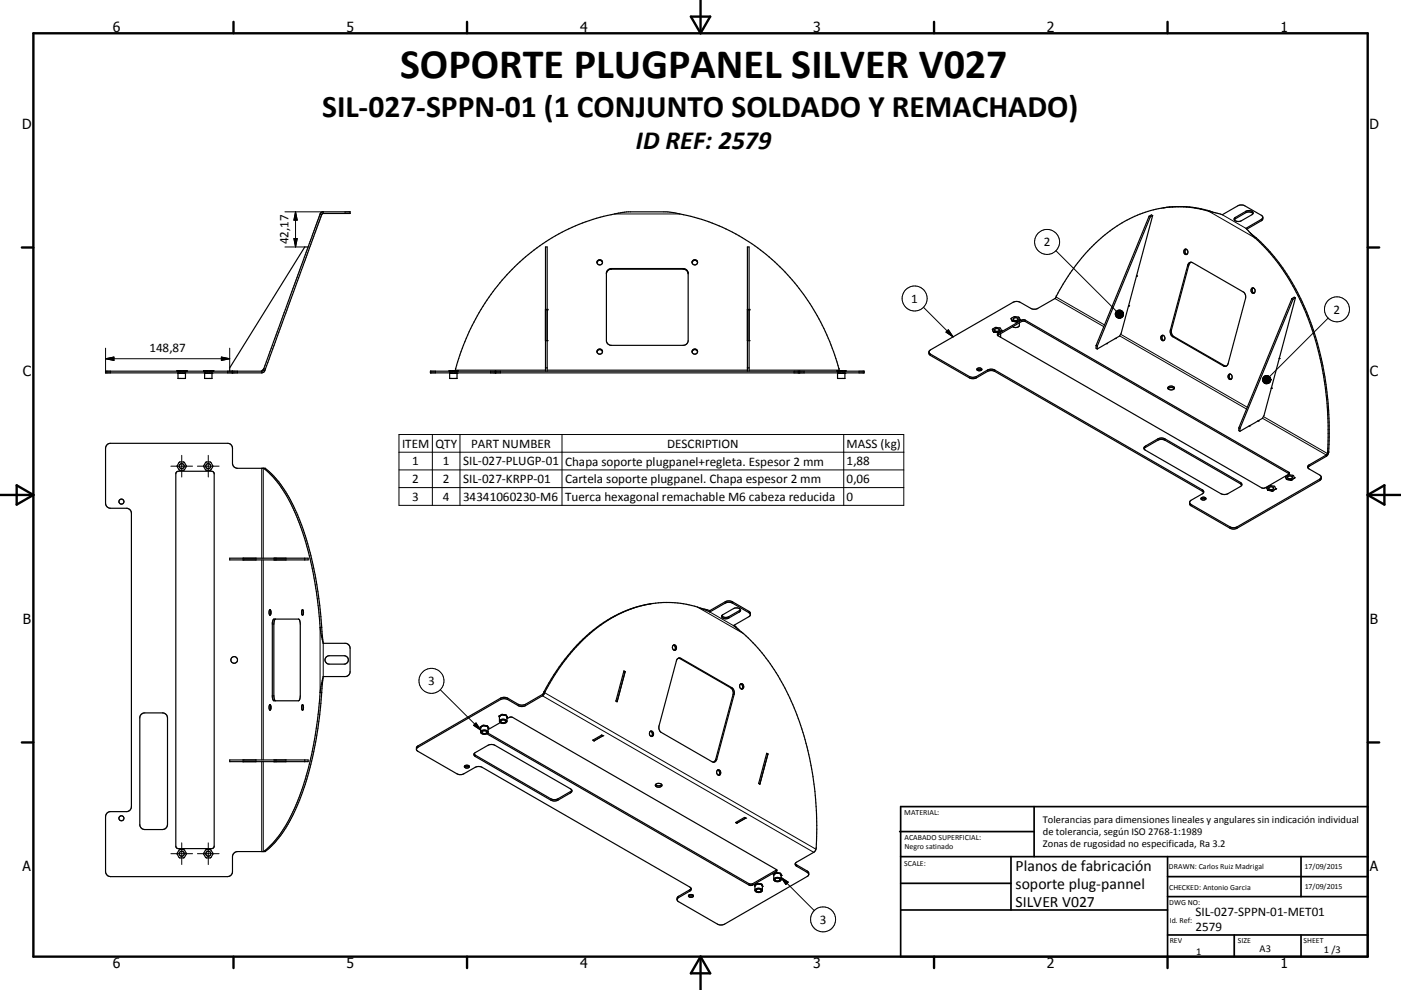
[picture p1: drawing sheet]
<svg xmlns="http://www.w3.org/2000/svg" width="420mm" height="297mm" viewBox="0 0 420 297" stroke-linecap="round" stroke-linejoin="round" font-family="sans-serif">
<g fill="none" stroke="#000" stroke-width=".36">
<path d="M92.4 74.1h-1l-22.5 36.3v1M96 64.2l.5 .2M96 64.2l-16.9 46.4M96.5 64.4l-17 46.4M96.9 64h8.1v-.4h-8.2l-.8 .6M96.9 63.6v.4M96.9 64l-.4 .4M179 78.8a.84 .84 0 0 1 .8-.7 .84 .84 0 0 1 .8 .7M207.5 78.8a.84 .84 0 0 1 .8-.7 .84 .84 0 0 1 .8 .7M344.5 64.9l.4 .2M344.5 64.9l-15.9 38.8M344.9 65.1l-15.9 38.8"/>
<path d="M345.6 64.7l-9.5 35.3-.4 .8-1.3 .8M345.6 64.7l-.4-.2-.7 .4M345.6 64.7l-.7 .4M348.6 62.4a30.5 30.5 0 0 1 13.8 1M350.7 62.1a39.2 39.2 0 0 0-25.9 14.6 70.7 70.7 0 0 0-8.1 12M351.5 62.1a29.9 29.9 0 0 1 11.3 1.3M355.6 74.8a.91 .91 0 0 1 .2 1.5M355.6 74.8a.8 .8 0 0 0-.7 .9 .8 .8 0 0 0 .9 .6M355.6 74.8a.92 .92 0 0 0 .2 1.5M356.5 78.9l.6-.2 .4 .1 15.2 8.8a1.8 1.8 0 0 1 .7 1.9l-5.2 19.5a.95 .95 0 0 1-1.4 .8l-15.2-8.8a1.92 1.92 0 0 1-.7-2l5.2-19.4zM357.1 78.7l-.7 .8-5.2 19.5a1.89 1.89 0 0 0 .7 2l15.6 8.9M362.4 63.4l4.1 1 4.8-2.8 1.1-.1 5.8 3.1 .4 .6"/>
<path d="M362.8 63.4l.7 .2M362.8 63.4h-.4M370.2 65.3l3.3-1.9a1.37 1.37 0 0 1 2.2 .6l-.4 .4-3.2 1.8a1.4 1.4 0 0 1-2.1-.6zM374.8 69.8l1.8 1.5M375.6 64.1a1.74 1.74 0 0 0-2.1-.3l-3.4 2.1M376.2 71.4a67.7 67.7 0 0 1 19.3 35.1l.5 2.2a101.1 101.1 0 0 1 2.1 25.8l-.1 1.1M376.6 71.3l-.4 .1M376.6 71.3a67.4 67.4 0 0 1 19 34 98.4 98.4 0 0 1 2.9 22.4l-.2 7.9M378.6 65.2l-.4 .6-4.7 2.7 2.7 2.9M378.6 65.2l-.3 .9-4.5 2.7M181.8 82v20.2a1.47 1.47 0 0 0 1.5 1.4h21.5a1.47 1.47 0 0 0 1.5-1.4v-20.2M181.8 82.2a1.52 1.52 0 0 1 1.5-1.6h21.5a1.52 1.52 0 0 1 1.5 1.6"/>
<path d="M181.8 81.9l.7-.9 .8-.2h21.5l.9 .2 .6 .9M297.8 99.5l.2 .1M297.9 99.6h.1M298 99.6l1.3 .2M298 99.6l1.1 .2M298.2 98.8a.69 .69 0 0 1 .9-.3 .69 .69 0 0 1 .4 .7 .72 .72 0 0 1-.8 .3 .72 .72 0 0 1-.5-.7zM299.3 99.8h-.2M299.4 99.7l-.3 .1M299.4 99.8h-.1M299.4 99.7v.1M300.2 99.3l-.8 .4M300.2 99.3h.1"/>
<path d="M300.2 99.1l-.5-.7a1.83 1.83 0 0 0-2.1 .4l.2 .7M300.2 99.1v.2M303.2 95.6v-.1a1.95 1.95 0 0 1 2.3-.3l.3 .7M303.2 95.6l.2 .6M303.2 95.6v.1M303.4 96.2l1.5 .3M303.4 96.2l.3 .2M303.6 96.4h.1M303.7 96.4l1 .1M303.9 95.5a.75 .75 0 0 1 .7-.2 .75 .75 0 0 1 .6 .6l-.1 .1a.69 .69 0 0 1-.8 .2 .69 .69 0 0 1-.4-.7zM304.7 96.5v.1M304.9 96.5v.1"/>
<path d="M305 96.5h-.3M305 96.5h.1M305 96.5l-.3 .1M305.6 96.9v.7a1.33 1.33 0 0 1-2 .4M305.8 96l-.8 .5M305.8 95.9v.1M316.7 88.7h.1M316.7 88.7l-.4 .9-5.6 3.1-1.4-.1-3.5-1.9a2.31 2.31 0 0 0-2.1 0l-24.8 14.3-.4 .6M375.3 86.5a.74 .74 0 0 1 1 .6 .74 .74 0 0 1-.8 .8 .99 .99 0 0 1-.2-1.4zM375.7 86.4a.92 .92 0 0 0 .3 1.5M387.3 89.6l.4 .2M387.3 89.6l-15.9 38.8"/>
<path d="M387.7 89.8l-16 38.8M388.4 89.4l-9.4 35.3-.6 .8-3.8 2.3M388.4 89.4l-.4-.2-.7 .4M388.4 89.4l-.7 .4M53.2 111.4l-.1-.1 2.6 .1M53.4 112v1.5h2.2v-1.5M53.4 112h2.2M53.4 112h.1M53.6 112h.1M53.7 111.3h.1M53.7 111.3h.2M53.7 111.3l.1 .1"/>
<path d="M53.7 111.9l-.1 .1M53.9 111.3v.1M53.9 111.3h.1M54.1 111.9l.3 .1M54.9 111.9l-.3 .1M55 111.3h.1M55.1 111.3h.2M55.1 111.3l-.1 .1M55.2 111.9l.2 .1M55.3 111.3l-.1 .1M55.3 111.3h.1M55.6 112h-.1"/>
<path d="M55.6 112h.1M61.2 111.4h2.5M61.3 112v1.5h2.3v-1.5M61.3 112h2.3M61.4 112h-.1M61.4 112h.1M61.6 111.3h.1M61.7 111.3h.2M61.7 111.3l.1 .1M61.7 111.9l-.2 .1M61.9 111.3v.1M61.9 111.3h.1"/>
<path d="M62 111.9l.3 .1M62.9 111.9l-.4 .1M63 111.3h.1M63 111.3h.2M63 111.3v.1M63.2 111.9l.1 .1M63.2 111.3l-.1 .1M63.3 111.3h-.1M63.3 112h.1M63.5 112h.1M69.7 111.4v.5M79.1 110.6l-.3 .6-.3 .2h-46.9v.5h46.9l.6-.3 .4-.8"/>
<path d="M79.1 110.6l.4 .2M79.1 110.6l-.7 .8M129 111.4h130.1v.5h-130.1zM134.8 111.9v1.6h2.2v-1.6M134.8 112h2.2M134.8 111.3h-.1h2.4M135 111.9l.3 .1M135.7 111.9l-.3 .1M135.8 111.3h.1M135.8 111.3h.2M135.8 111.3l.1 .1M136 111.3v.1"/>
<path d="M136.1 111.3h-.1M136.1 111.9l.3 .1M136.8 111.9l-.2 .1M137 111.3h.1M137 111.3v.1M137.1 111.3l-.1 .1M148.6 111.4v.5M163.5 111.4v-37.3h.5v37.3M163.5 110.4h.5M179 105.6a.84 .84 0 0 1 .8-.7 .84 .84 0 0 1 .8 .7M207.5 105.6a.84 .84 0 0 1 .8-.7 .84 .84 0 0 1 .8 .7M224.1 111.4v-37.3h.5v37.3"/>
<path d="M224.1 110.4h.5M239.6 111.4v.5M251 111.3h2.4M251 111.3h.1M251 111.3l.1 .1M251.1 111.3l.1 .1M251.1 111.9v1.6h2.2v-1.6M251.1 112h2.2M251.1 111.3h.1M251.3 111.9l.3 .1M251.5 110.6a68.2 68.2 0 0 0-16.9-29.8 59.3 59.3 0 0 0-16-11.6 57.7 57.7 0 0 0-18.9-5.6h-11.2a60 60 0 0 0-46.4 33l-3.1 6.9-1.8 5.1-.6 2.7M251.5 110.6h.1"/>
<path d="M251.6 110.6v.7M252 111.9l-.3 .1M252 111.3h.1M252.1 111.3h.2M252.1 111.3v.1M252.3 111.3v.1M252.3 111.3h.1M252.4 111.9l.3 .1M253.1 111.9l-.2 .1M253.3 111.3h.1M253.3 111.3v.1M253.4 111.3l-.1 .1"/>
<path d="M278.5 105.6l.4 .6 11.7 6.8a2.31 2.31 0 0 0 2.1 0l3.4-2a2.37 2.37 0 0 1 2.1 0l62.3 35.9a.65 .65 0 0 1 .4 .7 .65 .65 0 0 1-.4 .6l-3.4 1.9-.5 .6M278.5 105.6l.1 .8 .3 .2 11.7 6.8a2.31 2.31 0 0 0 2.1 0l3.4-2a2.36 2.36 0 0 1 2.1 0l62.3 36 .3 .4M292.9 110.6a.83 .83 0 0 1 1.5 .3 .79 .79 0 0 1-.8 .4 .79 .79 0 0 1-.7-.7zM293 111a1.07 1.07 0 0 1 1.3 0M299.1 100.6l7.2-4.1h1.1l79.1 45.7M299.1 100.7l-.1-.3 .2-.3 7.1-4.1h1.1l79 45.7 .2 .1-.1 .4M299.1 100.7l79.1 45.7h1.1l7.2-4.2M300 100.1l-.1 1M328.6 103.7l.4 .2M328.6 103.7v.8l.4 .2M329 103.9v.8M334.4 101.6h.1"/>
<path d="M334.4 101.6l-5.4 3.1M348.7 100.6a.93 .93 0 0 1 .2 1.6M348.7 100.6a.8 .8 0 0 0-.7 .9 .8 .8 0 0 0 .9 .7M348.7 100.6a.94 .94 0 0 0 .2 1.6M350.2 116.6a1.35 1.35 0 0 1 1.9 0M350.3 116.1a1.08 1.08 0 0 1 1.8 .5 1.18 1.18 0 0 1-2-.2zM368.8 112.2a.93 .93 0 0 1 .3 1.6M368.8 112.2a.8 .8 0 0 0-.6 .9 .8 .8 0 0 0 .9 .7M368.8 112.2a.92 .92 0 0 0 .3 1.6M383.6 107.4v.1M53.7 138.8l.2-.2 1.4 .2 .5 .9-.5 1.2-.3 .2-1.3-.2-.6-1zM61.6 138.8l.3-.2 1.4 .2 .5 .9-.5 1.2-.3 .2-1.4-.2-.5-1z"/>
<path d="M343 134.7l4.1-2.6a2.31 2.31 0 0 1 2.2 0l23 13.4M343.1 134.1l4-2.4a2.31 2.31 0 0 1 2.2 0l22.6 13a.65 .65 0 0 1 .4 .6 .65 .65 0 0 1-.4 .7l-3.8 2.1a2.31 2.31 0 0 1-2.1 0l-22.6-13-.4-.5zM371.4 128.4l.3 .2M371.4 128.4v.8l.3 .2M371.7 128.6v.8M374.6 127.8l-2.9 1.6M374.6 127.8h.1M398 135.6l.1 .1M398.1 135.7l-.5 .8-5.1 3a.63 .63 0 0 0-.5 .6 .63 .63 0 0 0 .5 .6l3.2 1.8 .4 .6M398.3 135.6h.1M398.3 135.6h-.3M398.4 135.6l-.3 .1"/>
<path d="M398.4 135.6l-.2 .6-.6 .7-5.5 3.4M52.9 141.6l.5-.2h10.1l.5 .2 .2 .5v111.8l-.2 .5-.5 .2h-10.1l-.5-.2-.2-.5v-111.8zM79.1 140.5a38.3 38.3 0 0 1 11.1 17.7 110.9 110.9 0 0 1 5.8 30M79.1 140.5h.1M79.1 140.5h.4M79.5 140.5h-8.3a1.53 1.53 0 0 1-1.5-1.5v-4.5a1.47 1.47 0 0 0-1.5-1.5h-35.1a1.52 1.52 0 0 0-1.5 1.5v16.5a1.52 1.52 0 0 0 1.5 1.5h4.8a1.51 1.51 0 0 1 1.5 1.5v88a1.47 1.47 0 0 1-1.5 1.5h-4.8a1.51 1.51 0 0 0-1.5 1.5v16.5a1.56 1.56 0 0 0 1.5 1.5h35.1a1.51 1.51 0 0 0 1.5-1.5v-4.5a1.58 1.58 0 0 1 1.5-1.5l8.3-.1M79.5 140.5a35.7 35.7 0 0 1 10.6 16.2 92.3 92.3 0 0 1 4.4 15.8l1.2 8.2 .8 7.5M360.2 149.8a1.06 1.06 0 0 1 1.3 0M360.2 149.3a.72 .72 0 0 1 .8-.2 .72 .72 0 0 1 .5 .7 .88 .88 0 0 1-1.4-.2zM380 146.9l.1 .1M380 146.9v.1M380 147l.2 .1"/>
<path d="M380.1 147l.2 .1M380.2 147.1h.1M380.2 147.1l1.4 .1M380.3 147.1l1 .2M380.3 147.1h.1M380.5 146.2a.65 .65 0 0 1 .8-.3 .65 .65 0 0 1 .4 .8 .68 .68 0 0 1-.8 .2 .68 .68 0 0 1-.4-.7zM381.3 147.3h.2M381.6 147.2l-.3 .1M381.6 147.2h.1M382.4 146.8l-.8 .4M382.4 146.7v.1M382.5 146.6l-.5-.7a1.8 1.8 0 0 0-2.2 .4l.2 .6"/>
<path d="M382.5 146.6l-.1 .2M382.5 146.6l-.1 .1M382.5 146.6h.1M385.4 143.1l.1-.2a1.89 1.89 0 0 1 2.2-.2l.4 .6M385.4 143.1l.3 .6M385.7 143.7l.2 .1M385.7 143.7h.1M385.7 143.7v.1M385.7 143.8h.1M385.8 143.8h.1M385.8 143.8l1.3 .2M385.9 143.8l1 .2"/>
<path d="M385.9 143.8h.1M386.1 143a.71 .71 0 0 1 .8-.2 .71 .71 0 0 1 .5 .6 .79 .79 0 0 1-1.4-.3zM386.9 144h.3M387.2 143.9l-.3 .1M387.2 143.9v.1M388 143.5l-.8 .5M388 143.5h.1M388.1 143.3l-.1 .2M396.1 143.1v.6l-.4 .5-24.8 14.3a2.32 2.32 0 0 1-2.1 0l-11.7-6.8-.4-.4-.1-.6M396.1 143.1l-.4 .6-24.8 14.4a2.32 2.32 0 0 1-2.1 0l-11.7-6.8-.5-.6M68.9 167.5h23.5v.5h-23.5zM91.4 167.5v.5"/>
<path d="M80.9 182.9a.83 .83 0 0 1 .3 1.3l-.2 .3h-.2l-.1-1zM81.2 183.3v.9M81.9 185.9l7.6-.2 .4 .5 .1 22.5-.1 1.1-.3 .4h-7.5l-.4-.6-.1-22.7zM82.6 185.7l-.3 .5-.2 1v21.5l.2 1.1 .3 .4M90.6 183v-.1a.95 .95 0 0 1 .3 1.4l-.1 .2a1.11 1.11 0 0 1-.2-1.5zM90.9 183.3v.9M96 188.2l.9 4.8M96 188.2h.5M96.5 188.2l.4 4.8M96.9 193h6.6a1.46 1.46 0 0 1 1.5 1.5v7a1.46 1.46 0 0 1-1.5 1.5h-6.6M97.9 197l.8-.3h4.5a1.26 1.26 0 0 1 1.2 1.3 1.26 1.26 0 0 1-1.2 1.2h-4.5a1.25 1.25 0 0 1-1.2-.8 1.25 1.25 0 0 1 .4-1.4zM195.3 181.1a40.3 40.3 0 0 0-25.1 15.6 63.3 63.3 0 0 0-7.1 10.8"/>
<path d="M201.9 193.5a.93 .93 0 0 1 .3 1.6M201.9 193.5a.8 .8 0 0 1 .9 .7 .8 .8 0 0 1-.6 .9M201.9 193.5a.9 .9 0 0 0 .3 1.6M203.2 197.6l.6-.2 .4 .1 15.2 8.8a1.93 1.93 0 0 1 .7 2l-5.2 19.5a.97 .97 0 0 1-1.4 .7l-15.2-8.8a1.77 1.77 0 0 1-.7-1.9l5.2-19.5zM203.4 197.4l15.7 9a1.9 1.9 0 0 1 .7 1.9l-5.2 19.5-.7 .9M209.8 182.4l3 .8M212.8 183.2l4.6-2.7a2.37 2.37 0 0 1 2.2 0l5.1 3 .3 .9M212.8 183.6l4.6-2.7a2.37 2.37 0 0 1 2.2 0l5.1 3 .3 .5M212.8 183.2v.4M212.8 183.6a32.2 32.2 0 0 0-33.4 4.4 57.3 57.3 0 0 0-16 19.5v-.1M216.6 184.5l3.3-1.9a1.19 1.19 0 0 1 1.3-.3 1.19 1.19 0 0 1 .8 1l-3.5 2.1a1.19 1.19 0 0 1-1.3 .3 1.19 1.19 0 0 1-.8-1zM220.1 187.5l1.5 1.5"/>
<path d="M222 182.9l-3.5 2.1a1.66 1.66 0 0 1-2.1-.3M225 184.4l-.3 .5-4.8 2.8a58.5 58.5 0 0 1 19 26.8 93.7 93.7 0 0 1 5.6 25.2l.4 7.9-.2 6.8M42.3 214.3l1.1-.4h5.3a1.51 1.51 0 0 1 1.5 1.5v32a1.56 1.56 0 0 1-1.5 1.5h-5.3a1.52 1.52 0 0 1-1.5-1.5v-32zM80.9 211.4a.83 .83 0 0 1 .3 1.3l-.3 .3-.2-.5zM81.2 211.8v.9M90.6 211.5v-.1a.88 .88 0 0 1 .3 1.3l-.1 .3a1.11 1.11 0 0 1-.2-1.5zM90.9 211.8v.9M96 207.8h.5M96 207.8a98.1 98.1 0 0 1-8.8 37.1 29.9 29.9 0 0 1-8.1 10.5M96.5 207.8a108.3 108.3 0 0 1-7.3 33.7 33.3 33.3 0 0 1-9.7 13.9M96.9 203l-.9 4.8M96.9 203l-.4 4.8"/>
<path d="M144 218.1l.1 .2M144.1 218.3l-.1-.2 .9-.5 1.2 .1 .4 .8-.2 .1 .1-.3M144.1 218.3v.2M144.1 219.6a1.3 1.3 0 0 1 2.2 .1M144.4 217.9l-.3 .5v1.3a1.3 1.3 0 0 0 2.2 0M144.4 217.9l-.3 .1M144.5 219.5l.2-.2a.69 .69 0 0 1 .8-.1 .69 .69 0 0 1 .4 .6 .82 .82 0 0 1-1.4-.3zM144.8 217.6l-.4 .3M145.1 217.6l.4 .2M145.5 217.8l.7 .3M145.5 217.8l-1.1 .1M145.9 217.7l-.3 .1"/>
<path d="M146.2 217.8l.1 .3M146.3 219.9l78.4 45.3 .9-.1 7.3-4.2M146.3 218.1v.1M146.3 218.2l.1 .1M146.3 218.2v1.5M146.4 218.3h.1M149.6 214.8l.1 .4M149.7 215.1l-.1-.3 .9-.5 1.3 .2 .3 .7M149.8 215l-.1 1.4M149.9 216a1.18 1.18 0 0 1 2 .6 1.26 1.26 0 0 1-2.1-.3zM150 216.8l-3.7 2.1M150.1 214.7l-.3 .3"/>
<path d="M150.1 214.7h-.3M150.2 216.2a.76 .76 0 0 1 .8-.3 .76 .76 0 0 1 .6 .6 .74 .74 0 0 1-.8 .4 .74 .74 0 0 1-.6-.7zM150.4 214.4l-.3 .3M150.7 214.3l.4 .2M151.1 214.5l-1 .2M151.1 214.5l.8 .3M151.6 214.5h-.5M151.8 214.6l.1 .2M151.9 214.8l.1 .2M152 215v.1M152 215.6l1-.5 .7 .1 79.1 45.7M152 215.1v1.3"/>
<path d="M152 215.1l.1 .1M152.1 215.2l-.1 .1M163.1 207.5l-.3 .8-5.3 3a2.37 2.37 0 0 1-2.1 0l-3.2-1.8a2.37 2.37 0 0 0-2.1 0l-24.8 14.3-.4 .4v.6M163.4 207.4l-.6 1.2-5.3 3.1a2.37 2.37 0 0 1-2.1 0l-3.2-1.8a2.37 2.37 0 0 0-2.1 0l-24.8 14.3-.4 .6M163.4 207.4l-.3 .1M184.7 210.2l.3 .2M185 210.4l-.1 .1M187 201.4l.4 .2-2.4 8.8M187.1 201.3l.3 .2-2.4 9.1-.4-.3zM187.4 201.5h-.2M195 219.4a.92 .92 0 0 1 .3 1.5M195 219.4a.8 .8 0 0 1 .9 .6 .8 .8 0 0 1-.6 .9"/>
<path d="M195 219.4a.93 .93 0 0 0 .3 1.5M222.1 205.2a.94 .94 0 0 1 .2 1.5M222.1 205.2a.8 .8 0 0 1 .9 .6 .8 .8 0 0 1-.7 .9M222.1 205.2a.94 .94 0 0 0 .2 1.5M68.9 228h23.5v.5h-23.5zM91.4 228v.5M124.9 224.8l.4 .6 12.2 6.9 1.3-.1 4.1-2.2 1.7 .2 62.2 35.9a.65 .65 0 0 1 .4 .6 .65 .65 0 0 1-.4 .6l-3.6 2.1-.2 .5M139.3 229.9a.72 .72 0 0 1 .8-.4 .72 .72 0 0 1 .5 .7 .78 .78 0 0 1-.8 .2 .78 .78 0 0 1-.5-.5zM139.3 229.8a1.08 1.08 0 0 0 1.3 0M142.1 226.2l23.3 13.6 1.1 .1 .8-.2 4.1-2.6M142.4 225.9l3.9-2.3a2.31 2.31 0 0 1 2.1 0l22.6 13.1a.65 .65 0 0 1 .5 .6 .65 .65 0 0 1-.5 .6l-3.7 2.2a2.32 2.32 0 0 1-2.1 0l-22.7-13.1-.4-.4zM146 220.1l78.7 45.5 .9-.1 7.2-4.1v-.5"/>
<path d="M177.8 222l.3 .2M178.1 222.2v.1M180.4 220.5l-2.7 1.6 .4 .2M180.4 220.5l.4 .2-2.7 1.6M180.4 220.5l.3 .2-2.6 1.5M196.5 235.4a1.32 1.32 0 0 0 1.9 0M196.6 235.3a1.05 1.05 0 0 1 1.1-.3 1.05 1.05 0 0 1 .7 .8 1.09 1.09 0 0 1-1.9-.4zM215.2 231a.92 .92 0 0 1 .2 1.6M215.2 231a.8 .8 0 0 1 .9 .7 .8 .8 0 0 1-.7 .9M215.2 231a.9 .9 0 0 0 .2 1.6M227.5 235l.3 .2M227.8 235.2h-.1"/>
<path d="M229.8 226.1l.4 .2-2.4 8.9M229.9 226l.3 .2-2.4 9.1-.3-.2zM230.2 226.2h-.2M79.1 255.4v.1M79.1 255.4h.4M220.6 246.7l.3 .2M220.9 246.9v.1M223.2 245.2l-2.7 1.6 .4 .2M223.2 245.2l.4 .2-2.7 1.6M223.2 245.2l.3 .2M238.4 259.1l3.8 2.4 .3 .8M244.7 254.4h.1"/>
<path d="M244.7 254.4l-.6 1.2-5.3 3.1a.65 .65 0 0 0-.4 .6 .65 .65 0 0 0 .4 .6l3.4 2 .3 .4M206.5 268.6a1.07 1.07 0 0 0 1.3 0M206.5 268.5a.73 .73 0 0 1 .8-.2 .73 .73 0 0 1 .5 .7 .69 .69 0 0 1-.8 .3 .69 .69 0 0 1-.5-.8zM207.2 266.5l-4 2.5-.2 .9M226.2 265.6l.1 .1M226.2 265.6l.9-.6 1.3 .2 .3 .7-.1 .1v-.2M226.2 265.5l.1 .4M226.4 267a1.31 1.31 0 0 1 2.2 .1M226.4 265.5h.1M226.5 265.5l-.2 .4 .1 1.3a1.3 1.3 0 0 0 2.2-.1M226.7 265.4l-.2 .1M226.9 266.9a.79 .79 0 0 1 1.3 .3 .77 .77 0 0 1-.8 .4 .77 .77 0 0 1-.6-.6z"/>
<path d="M227 265.1l-.3 .3M227.3 265.1l.2 .1M227.5 265.2h.3M227.5 265.2l-.8 .2M227.8 265.2l.2 .1M228 265.3l.4 .3M228 265.2l-.1 .1M228.2 265.2h-.2M228.4 265.3l.1 .2M228.4 265.6l.1 .1M228.5 265.5v.2M228.5 265.7l.1 .1"/>
<path d="M228.6 265.8v1.3M231.9 262.3v.2M231.9 262.5l-.1-.2 .9-.5 1.3 .2 .3 .7-.1 .1v-.2M231.9 262.5l.1 .2M232.3 262.2h-.3M232.3 262.2l-.3 .3v1.4M232.4 263.7a.74 .74 0 0 1 .8-.3 .74 .74 0 0 1 .6 .7 .8 .8 0 0 1-1.4-.4zM232.6 261.9l-.3 .3M232.9 261.8l.4 .2M233.5 262h.1M233.6 262l-1.3 .2M233.6 262l.6 .4"/>
<path d="M233.8 261.9l-.2 .1M234 262l.2 .4M234.2 262.4v1.6a1.23 1.23 0 0 1-1.2 .5 1.23 1.23 0 0 1-1-.8 1.38 1.38 0 0 1 2.2 .1M234.2 262.4v.1M234.2 262.5v.1M242.5 262.3l-.5 .6-24.8 14.4-.7 .2-1.4-.2-11.7-6.8-.4-.6"/>
<circle cx="179.8" cy="78.7" r=".8"/>
<circle cx="208.3" cy="78.7" r=".8"/>
<circle cx="179.8" cy="105.5" r=".8"/>
<circle cx="208.3" cy="105.5" r=".8"/>
<circle cx="54.5" cy="139.8" r=".75"/>
<circle cx="62.4" cy="139.8" r=".75"/>
<circle cx="36.4" cy="150.5" r=".76"/>
<circle cx="70.2" cy="198" r="1"/>
<circle cx="36.4" cy="245.5" r=".75"/>
<circle cx="54.5" cy="256.1" r="1.37"/>
<circle cx="54.5" cy="256.1" r=".74"/>
<circle cx="62.4" cy="256.1" r="1.37"/>
<circle cx="62.5" cy="256.1" r=".75"/>
</g>
<g fill="none" stroke="#000" stroke-width=".3">
<path d="M85.4 74.1h6M85.4 63.6h11.5M88.1 71.6h1l-.5 2.5zM88.6 63.6v10.5M88.6 63.6l.5 2.4h-1zM103.5 63.6v.4M184.3 64.2h19.5M316.6 75.2l18.1 18.2M356.4 79.5l-.3 .1M362.4 63.4l13.8 8M366.5 64.4l7 4.1M370.4 65.2v.4"/>
<path d="M373.5 63.4v.4M378.2 65.8v.4M183.3 80.6v.2M204.8 80.6v.2M276.9 92.2l8.9 8.9M284.3 98.9l1.5 2.2-2.2-1.5zM306.3 96v.5M307.4 96v.5M316.3 89.6l14.6 8.4M316.6 89.1l14.5 8.4M351.2 99h-.3M398.2 95.4l-17.6 17.6"/>
<path d="M31.6 107.6h37.3M31.6 107.6l2.6-.5v1zM31.6 104.5v6.9M33.1 111.4v.5M66.4 107.1l2.5 .5-2.5 .5zM68.2 111.4v.5M68.9 104.5v5.9M71.2 111.4v.5M78.5 111.4v.5M78.9 111l.5 .2M130.6 111.4v.5M136.6 111h26.9"/>
<path d="M147.1 111.4v.5M150.1 111.4v.5M164 111h60.1M224.6 111h27M238.1 111.4v.5M241.1 111.4v.5M257.6 111.4v.5M278.9 106.2v.4M290.6 113v.4M292.7 113v.4M296.1 111v.4M298.2 111v.4"/>
<path d="M299.2 100.1v.4M335.7 100.8l38 21.9M336 100.3l38 21.9M351.9 101h-.3M367.1 109.7l-.3 .1M51.2 139.9h6.5M54.5 136.6v6.5M59.2 139.9h6.5M62.4 136.6v6.5M119.6 130.4h151.4v21.2h-151.4zM119.6 135.7h151.4M129.6 130.4v21.2"/>
<path d="M137.9 130.4v21.2M168.5 130.4v21.2M253 130.4v21.2M343.4 133.8v.4M347.1 131.7v.4M349.3 131.7v.4M378.5 125.5l19.1 11v.4M378.8 125l19.2 11h.3M392.5 139.5v.4M78.5 140.5v27M78.9 140.5v27M119.6 141h151.4"/>
<path d="M119.6 146.3h151.4M357.1 151.3v.4M360.5 146.9v.5M368.8 158.1v.4M370.9 158.1v.4M371.9 144.7v.4M386.4 141.7v.4M395.7 143.7v.5M78.5 168v60M78.9 168v60M81.6 187.2h.5M96 188.2v19.6"/>
<path d="M96.9 193v10M204.2 197.5l-.3 .1M209.1 182.1l13.8 8M212.8 183.6l7.1 4.1M217.4 180.5v.4M218.5 185v.4M219.6 180.5v.4M221.7 183.2v.4M224.5 183.4v.4M81.6 208.7h.5M132 206.9l12.1 12.1M142 217.6l.7-.7 1.4 2.1z"/>
<path d="M146.4 218.4h.1M149.6 214.8h.1M150.1 209.5v.4M152.2 209.5v.4M155.4 211.3v.4M157.5 211.3v.4M162.6 208.3v.4l81.4 47M163 207.9l.3-.1 81.3 47M219.4 206.3l-.3 .1M220.1 208.3h-.3M78.5 228.5v27M78.9 228.5v27"/>
<path d="M125.3 223.8v.4M142.5 226.6v.4M165.2 239.7v.4M167.3 239.7v.4M171 237.5v.4M214.9 227.8h-.3M51.2 256.1h6.5M54.5 252.9v6.5M59.2 256.1h6.5M62.4 252.9v6.5M238.8 259.5v.4M203.4 268.9v.4"/>
<path d="M206.8 266.9v.4M224.6 265.1v.4M225.6 265.1v.4M228.7 265.8v.1M232.7 261v.5M234.2 263.3l9.9 9.9M234.2 263.3l2.1 1.4-.7 .7zM234.3 262.6h.1M242 261.3v.4"/>
<circle cx="313.9" cy="72.6" r="3.8"/>
<circle cx="274.2" cy="89.6" r="3.7"/>
<circle cx="400.8" cy="92.8" r="3.8"/>
<circle cx="129.4" cy="204.3" r="3.8"/>
<circle cx="246.8" cy="275.8" r="3.8"/>
</g>
<g fill="#000">
<circle cx="163.5" cy="92.8" r=".18"/>
<circle cx="163.5" cy="93" r=".18"/>
<circle cx="164" cy="92.8" r=".18"/>
<circle cx="164" cy="93" r=".18"/>
<circle cx="224.1" cy="92.8" r=".18"/>
<circle cx="224.1" cy="93" r=".18"/>
<circle cx="224.6" cy="93" r=".18"/>
<circle cx="224.6" cy="92.8" r=".18"/>
<circle cx="297.5" cy="98.9" r=".18"/>
<circle cx="297.8" cy="99.5" r=".18"/>
<circle cx="298" cy="99.6" r=".18"/>
<circle cx="299.1" cy="99.8" r=".18"/>
<circle cx="299.3" cy="99.8" r=".18"/>
<circle cx="300.2" cy="99.3" r=".18"/>
<circle cx="300.2" cy="99.1" r=".18"/>
<circle cx="303.4" cy="96.2" r=".18"/>
<circle cx="303.7" cy="96.4" r=".18"/>
<circle cx="304.8" cy="96.6" r=".18"/>
<circle cx="338.3" cy="91.8" r=".18"/>
<circle cx="338.4" cy="91.7" r=".18"/>
<circle cx="340.7" cy="82.9" r=".18"/>
<circle cx="340.7" cy="82.8" r=".18"/>
<circle cx="53.1" cy="111.3" r=".18"/>
<circle cx="53.2" cy="111.4" r=".18"/>
<circle cx="53.7" cy="111.3" r=".18"/>
<circle cx="53.8" cy="111.4" r=".18"/>
<circle cx="53.9" cy="111.4" r=".18"/>
<circle cx="53.9" cy="111.3" r=".18"/>
<circle cx="55" cy="111.3" r=".18"/>
<circle cx="55" cy="111.4" r=".18"/>
<circle cx="55.2" cy="111.4" r=".18"/>
<circle cx="55.3" cy="111.3" r=".18"/>
<circle cx="55.7" cy="111.4" r=".18"/>
<circle cx="55.8" cy="111.3" r=".18"/>
<circle cx="61.1" cy="111.3" r=".18"/>
<circle cx="61.2" cy="111.4" r=".18"/>
<circle cx="61.3" cy="112" r=".18"/>
<circle cx="61.6" cy="111.3" r=".18"/>
<circle cx="61.8" cy="111.4" r=".18"/>
<circle cx="61.9" cy="111.4" r=".18"/>
<circle cx="61.9" cy="111.3" r=".18"/>
<circle cx="63" cy="111.3" r=".18"/>
<circle cx="63" cy="111.4" r=".18"/>
<circle cx="63.1" cy="111.4" r=".18"/>
<circle cx="63.3" cy="111.3" r=".18"/>
<circle cx="63.6" cy="112" r=".18"/>
<circle cx="63.7" cy="111.4" r=".18"/>
<circle cx="63.8" cy="111.3" r=".18"/>
<circle cx="134.7" cy="111.3" r=".18"/>
<circle cx="134.8" cy="111.4" r=".18"/>
<circle cx="134.8" cy="112" r=".18"/>
<circle cx="134.8" cy="111.3" r=".18"/>
<circle cx="134.9" cy="111.4" r=".18"/>
<circle cx="135.8" cy="111.3" r=".18"/>
<circle cx="135.9" cy="111.4" r=".18"/>
<circle cx="136" cy="111.4" r=".18"/>
<circle cx="136.1" cy="111.3" r=".18"/>
<circle cx="137" cy="111.4" r=".18"/>
<circle cx="137" cy="111.3" r=".18"/>
<circle cx="137" cy="112" r=".18"/>
<circle cx="137.2" cy="111.3" r=".18"/>
<circle cx="163.5" cy="102.2" r=".18"/>
<circle cx="164" cy="102.2" r=".18"/>
<circle cx="224.1" cy="102.2" r=".18"/>
<circle cx="224.6" cy="102.2" r=".18"/>
<circle cx="251" cy="111.3" r=".18"/>
<circle cx="251.1" cy="111.4" r=".18"/>
<circle cx="251.1" cy="111.3" r=".18"/>
<circle cx="251.1" cy="112" r=".18"/>
<circle cx="251.2" cy="111.4" r=".18"/>
<circle cx="252" cy="111.3" r=".18"/>
<circle cx="252.1" cy="111.4" r=".18"/>
<circle cx="252.3" cy="111.4" r=".18"/>
<circle cx="252.3" cy="111.3" r=".18"/>
<circle cx="253.3" cy="111.4" r=".18"/>
<circle cx="253.3" cy="111.3" r=".18"/>
<circle cx="253.3" cy="112" r=".18"/>
<circle cx="253.5" cy="111.3" r=".18"/>
<circle cx="331.8" cy="103.1" r=".18"/>
<circle cx="334.4" cy="101.6" r=".18"/>
<circle cx="381.1" cy="116.5" r=".18"/>
<circle cx="381.2" cy="116.4" r=".18"/>
<circle cx="383.5" cy="107.6" r=".18"/>
<circle cx="374.6" cy="127.8" r=".18"/>
<circle cx="377.2" cy="126.3" r=".18"/>
<circle cx="379.8" cy="146.4" r=".18"/>
<circle cx="380.3" cy="147.1" r=".18"/>
<circle cx="381.3" cy="147.3" r=".18"/>
<circle cx="381.4" cy="147.3" r=".18"/>
<circle cx="381.5" cy="147.3" r=".18"/>
<circle cx="382.4" cy="146.8" r=".18"/>
<circle cx="382.5" cy="146.6" r=".18"/>
<circle cx="385.4" cy="143.1" r=".18"/>
<circle cx="385.9" cy="143.8" r=".18"/>
<circle cx="386.9" cy="144" r=".18"/>
<circle cx="387" cy="144" r=".18"/>
<circle cx="387.1" cy="144" r=".18"/>
<circle cx="388.1" cy="143.3" r=".18"/>
<circle cx="72.8" cy="167.5" r=".18"/>
<circle cx="72.8" cy="168" r=".18"/>
<circle cx="76.6" cy="167.5" r=".18"/>
<circle cx="76.6" cy="168" r=".18"/>
<circle cx="82.1" cy="168" r=".18"/>
<circle cx="82.1" cy="167.5" r=".18"/>
<circle cx="82.6" cy="167.5" r=".18"/>
<circle cx="82.6" cy="168" r=".18"/>
<circle cx="85.6" cy="167.5" r=".18"/>
<circle cx="85.6" cy="168" r=".18"/>
<circle cx="72.8" cy="228.5" r=".18"/>
<circle cx="72.8" cy="228" r=".18"/>
<circle cx="76.6" cy="228.5" r=".18"/>
<circle cx="76.6" cy="228" r=".18"/>
<circle cx="82.1" cy="228.5" r=".18"/>
<circle cx="82.1" cy="228" r=".18"/>
<circle cx="82.6" cy="228" r=".18"/>
<circle cx="82.6" cy="228.5" r=".18"/>
<circle cx="85.6" cy="228.5" r=".18"/>
<circle cx="85.6" cy="228" r=".18"/>
<circle cx="180.7" cy="220.7" r=".18"/>
<circle cx="223.5" cy="245.4" r=".18"/>
</g>
<g fill="none" stroke="#000" stroke-width=".71">
<path d="M10 10h400v277h-400zM70 6.6v3.4M140 6.6v3.4M207.1 5h5.8l-2.9 5zM210 0v10M280 6.6v3.4M350 6.6v3.4M6.6 74.2h3.4M410 74.2h3.5M0 148.5h10M5 145.6l5 2.9-5 2.9zM410 148.5h10.1"/>
<path d="M410 148.5l5.1-2.9v5.8zM6.6 222.7h3.4M410 222.7h3.5M70 287v3.4M140 287v3.4M210 287v10M210 287l2.9 5h-5.8zM280 287v3.4M350 287v3.4"/>
</g>
<g fill="none" stroke="#000" stroke-width=".51">
<path d="M269.7 249.5h40.3M270 242h140v45h-140zM270 257h140M303.1 257v16M310 242v15M350 257v30M390.1 257v12M270 265h33.1M270 273h80M350 269h60M350 263h60M350 280.5h60"/>
<path d="M370 280.5v6.5M390.1 280.5v6.5"/>
</g>
<g fill="#000" stroke="#000" stroke-width=".3">
<path d="M88.1 71.6h1l-.5 2.5zM88.6 63.6l.5 2.4h-1zM284.3 98.9l1.5 2.2-2.2-1.5zM336.7 93.7l.1 .6zM336.6 93.5l.2 .8zM336.4 93.3l.4 1zM336.2 93.1l.6 1.2zM335.9 93l.9 1.3zM335.7 93h.2l.9 1.3zM335.4 93h.3l1.1 1.3zM335.1 93.1l.3-.1 1.4 1.3zM334.9 93.2l.2-.1 1.7 1.2z"/>
<path d="M334.7 93.4l.2-.2 1.9 1.1zM334.7 93.4l2.1 .9-2.3-.7zM334.5 93.6l2.3 .7-2.4-.4zM334.4 93.9l2.4 .4-2.5-.2zM334.3 94.1l2.5 .2-2.5 .1zM334.3 94.4l2.5-.1-2.4 .3zM334.4 94.6l2.4-.3-2.3 .6zM334.5 94.9l2.3-.6-2.1 .8zM334.7 95.1l2.1-.8-1.9 1zM334.9 95.3l1.9-1-1.7 1.1zM335.1 95.4l1.7-1.1-1.4 1.2zM335.4 95.5l1.4-1.2-1.1 1.2z"/>
<path d="M336.8 94.3l-1.1 1.2zM336.8 94.3l-.9 1.2zM336.8 94.3l-.6 1.1zM336.8 94.3l-.4 .9zM336.8 94.3l-.2 .7zM336.8 94.3l-.1 .5zM336.8 94.3v.2zM31.6 107.6l2.6-.5v1zM66.4 107.1l2.5 .5-2.5 .5zM380.9 113.4l.1 .5zM380.7 113.1l.3 .8zM380.6 113l.4 .9z"/>
<path d="M380.3 112.8l.7 1.1zM380.1 112.7l.9 1.2zM379.8 112.7h.3l.9 1.2zM379.5 112.7h.3l1.2 1.2zM379.3 112.7h.2l1.5 1.2zM379 112.9l.3-.2 1.7 1.2zM378.8 113l.2-.1 2 1zM378.8 113l2.2 .9-2.3-.6zM378.7 113.3l2.3 .6-2.5-.4zM378.5 113.5l2.5 .4-2.5-.1zM378.5 113.8l2.5 .1-2.5 .1zM378.5 114l2.5-.1-2.5 .4z"/>
<path d="M378.5 114.3l2.5-.4-2.3 .6zM378.7 114.5l2.3-.6-2.2 .9zM378.8 114.8l2.2-.9-2 1zM379 114.9l2-1-1.7 1.2zM379.3 115.1l1.7-1.2-1.5 1.2zM379.5 115.1l1.5-1.2-1.2 1.2zM381 113.9l-.9 1.2h-.3zM381 113.9l-.7 1.1-.2 .1zM381 113.9l-.7 1.1zM381 113.9l-.4 1zM381 113.9l-.3 .8zM381 113.9l-.1 .5z"/>
<path d="M381 113.9v.3zM142 217.6l.7-.7 1.4 2.1zM234.2 263.3l2.1 1.4-.7 .7z"/>
</g>
<text font-size="12.6" x="120" y="23.4">SOPORTE PLUGPANEL SILVER V027</text>
<text font-size="9.4" x="96.6" y="35.2">SIL-027-SPPN-01 (1 CONJUNTO SOLDADO Y REMACHADO)</text>
<text font-size="7.9" x="190.7" y="44.7">ID REF: 2579</text>
<g font-size="4.7">
<text x="304.5" y="261.2">Planos de fabricación</text>
<text x="304.5" y="266.6">soporte plug-pannel</text>
<text x="304.5" y="272">SILVER V027</text>
</g>
<g font-size="4.2">
<text x="33.9" y="9.6">6</text>
<text x="103.9" y="9.6">5</text>
<text x="173.9" y="9.6">4</text>
<text x="243.8" y="9.6">3</text>
<text x="313.9" y="9.6">2</text>
<text x="383.9" y="9.6">1</text>
<text x="6.7" y="38.7">D</text>
<text x="410.5" y="38.7">D</text>
<text x="6.9" y="112.9">C</text>
<text x="410.7" y="112.9">C</text>
<text x="6.9" y="187.1">B</text>
<text x="410.7" y="187.1">B</text>
<text x="6.8" y="261.4">A</text>
<text x="410.7" y="261.4">A</text>
<text x="33.9" y="290.4">6</text>
<text x="103.9" y="290.4">5</text>
<text x="173.9" y="290.4">4</text>
<text x="243.8" y="290.4">3</text>
<text x="313.9" y="290.4">2</text>
<text x="383.9" y="290.4">1</text>
</g>
<g font-size="3.9">
<text x="86.5" y="73.3" transform="rotate(-90 86.5 73.3)">42,17</text>
<text x="312.9" y="73.8">2</text>
<text x="273.2" y="90.8">1</text>
<text x="399.8" y="94.1">2</text>
<text x="44.8" y="105.6">148,87</text>
<text x="120.6" y="134.3">ITEM</text>
<text x="130.6" y="134.3">QTY</text>
<text x="141.2" y="134.3">PART NUMBER</text>
<text x="200" y="134.3">DESCRIPTION</text>
<text x="253.8" y="134.4">MASS (kg)</text>
<text x="123.6" y="139.6">1</text>
<text x="132.8" y="139.6">1</text>
<text x="138.9" y="139.6">SIL-027-PLUGP-01</text>
<text x="169.4" y="139.7">Chapa soporte plugpanel+regleta. Espesor 2 mm</text>
<text x="253.8" y="139.6">1,88</text>
<text x="123.6" y="144.9">2</text>
<text x="132.8" y="144.9">2</text>
<text x="138.9" y="144.9">SIL-027-KRPP-01</text>
<text x="169.4" y="145">Cartela soporte plugpanel. Chapa espesor 2 mm</text>
<text x="253.8" y="144.9">0,06</text>
<text x="123.6" y="150.2">3</text>
<text x="132.8" y="150.2">4</text>
<text x="138.9" y="150.2">34341060230-M6</text>
<text x="169.4" y="150.3">Tuerca hexagonal remachable M6 cabeza reducida</text>
<text x="253.8" y="150.2">0</text>
<text x="128.4" y="205.5">3</text>
<text x="358.4" y="274.9">SIL-027-SPPN-01-MET01</text>
<text x="245.8" y="277.1">3</text>
<text x="358.4" y="279.4">2579</text>
</g>
<g font-size="3.1">
<text x="312.7" y="246.8">Tolerancias para dimensiones lineales y angulares sin indicación individual</text>
<text x="312.7" y="250.4">de tolerancia, según ISO 2768-1:1989</text>
<text x="312.7" y="254">Zonas de rugosidad no especificada, Ra 3.2</text>
<text x="358.6" y="286.5">1</text>
<text x="377.6" y="285.6">A3</text>
<text x="396.9" y="285.9">1 /3</text>
</g>
<g font-size="2.4">
<text x="271.1" y="244.4">MATERIAL:</text>
<text x="271.2" y="252">ACABADO SUPERFICIAL:</text>
<text x="271.2" y="254.7">Negro satinado</text>
<text x="271.1" y="259.7">SCALE:</text>
<text x="350.4" y="260.8">DRAWN: Carlos Ruiz Madrigal</text>
<text x="391.1" y="260.6">17/09/2015</text>
<text x="350.5" y="267">CHECKED: Antonio Garcia</text>
<text x="391.2" y="266.7">17/09/2015</text>
<text x="350.5" y="271.4">DWG NO:</text>
<text x="350.7" y="276.9">Id. Ref:</text>
<text x="350.7" y="282.8">REV</text>
<text x="371.1" y="282.9">SIZE</text>
<text x="390.8" y="283">SHEET</text>
</g>
</svg>
